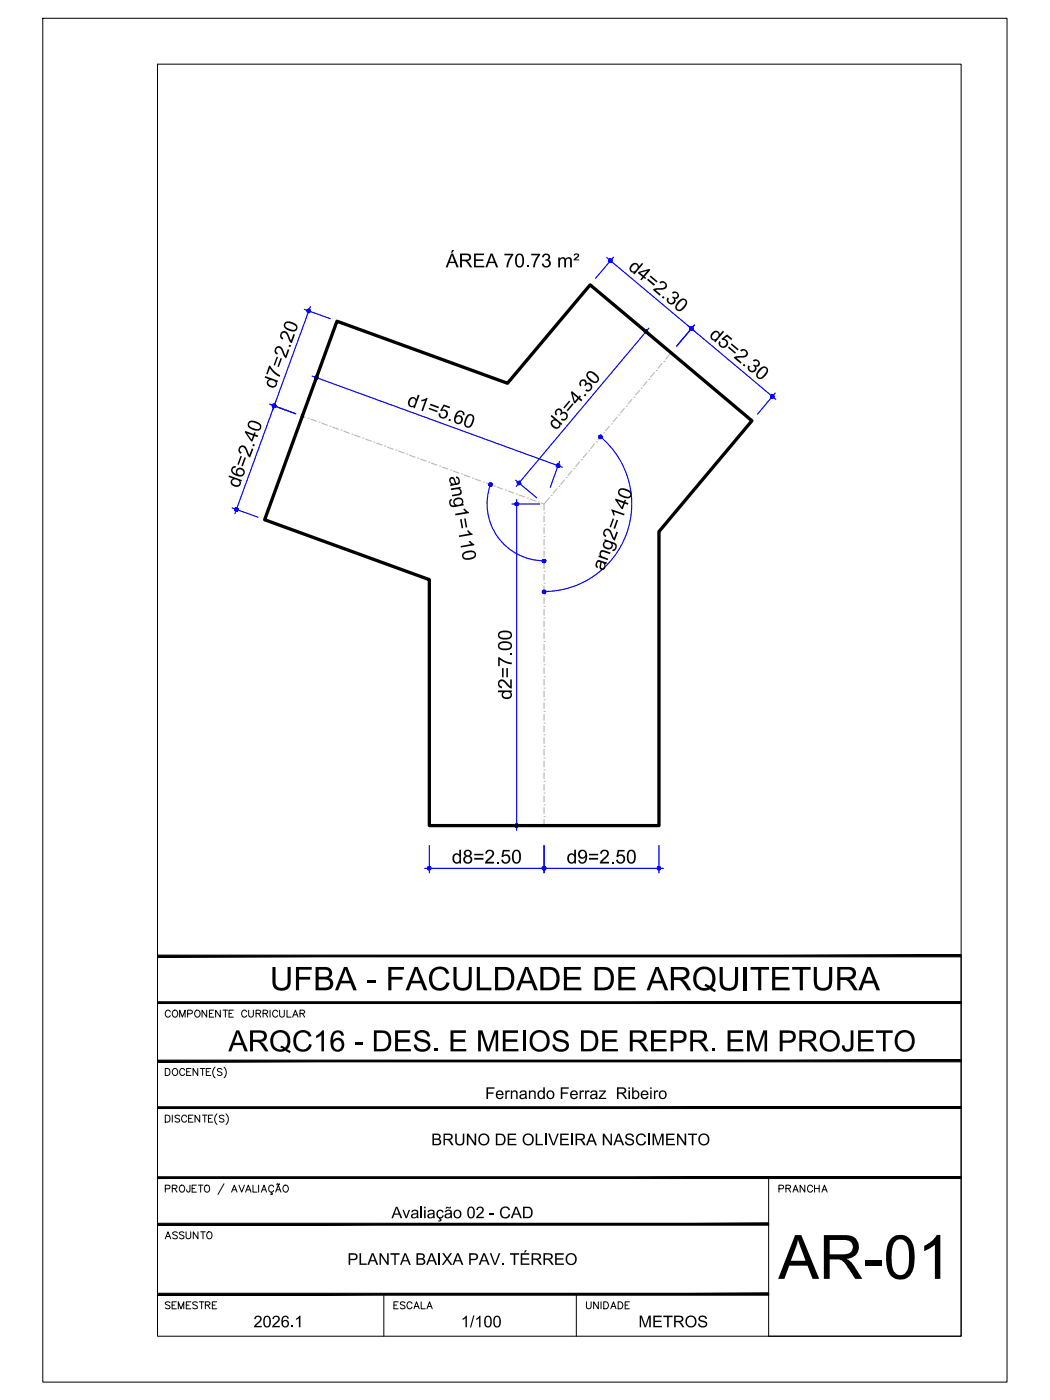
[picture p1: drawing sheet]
<svg xmlns="http://www.w3.org/2000/svg" width="229mm" height="305mm" viewBox="0 0 229 305" stroke-linecap="round" stroke-linejoin="round" font-family="sans-serif">
<!-- layer: ARQ_EIXO CINZA 04 -->
<g fill="none" stroke="#bababa" stroke-width=".25">
<path d="M144.1 79.2l-.8 .9M144.5 78.7h.1M146.1 76.8l-1.2 1.4M65.8 90.6l.7 .2M67.1 91.1h.1M67.7 91.3l1.2 .4M69.5 91.9h.1M70.1 92.1l1.1 .5M71.8 92.8h.1M72.4 93l1.3 .4M74.3 93.6h.1M74.8 93.9l1.2 .4"/>
<path d="M76.6 94.5h.1M77.2 94.7l1.2 .5M79 95.4h.1M79.6 95.6l1.2 .5M81.4 96.3h.1M82 96.5l1.2 .4M83.8 97.1h.1M84.4 97.4l1.2 .4M86.2 98h.1M86.8 98.2l1.2 .4M88.6 98.8h.1M89.2 99.1l1.1 .4"/>
<path d="M90.9 99.7h.1M91.6 99.9l1.2 .5M127.8 98.6l-.8 1M128.2 98.1h.1M129.4 96.7l-.8 1M129.8 96.2h.1M131.1 94.7l-.9 1M132.7 92.8l-.8 1M133.1 92.3h.1M134.3 90.8l-.8 1M134.7 90.3h.1M135.9 88.9l-.8 1"/>
<path d="M136.4 88.4h.1M137.6 87l-.8 .9M138 86.5h.1M139.2 85l-.8 1M139.6 84.5h.1M140.8 83.1l-.8 .9M141.3 82.6h.1M142.5 81.1l-.9 1M142.9 80.6h.1M93.3 100.6h.1M93.9 100.8l1.2 .5M95.7 101.5h.1"/>
<path d="M96.3 101.7l1.2 .4M105.9 105.2l1.2 .4M107.7 105.8h.1M108.2 106l1.2 .5M110 106.7h.1M110.7 106.9l1.1 .5M112.4 107.6h.1M113 107.8l1.2 .4M114.8 108.4h.1M115.4 108.6l1.2 .5M117.2 109.3h.1M117.8 109.5l.6 .2"/>
<path d="M118.4 119.3h.1M118.4 116.8h.1M118.4 114.3h.1M118.4 111.7h.1M118.4 112.4v1.2M118.4 114.9v1.3M118.4 117.4v1.3M118.4 120v1.2M119.6 108.4l-1.2 1.3v1.4M120 107.9h.1M121.2 106.4l-.8 1M121.7 105.9h.1"/>
<path d="M122.9 104.5l-.8 1M123.3 104h.1M124.5 102.5l-.8 1M124.9 102h.1M126.2 100.6l-.9 1M126.6 100.1h.1M118.4 139.7h.1M118.4 137.1h.1M118.4 134.6h.1M118.4 132h.1M118.4 129.5h.1M118.4 127h.1"/>
<path d="M118.4 124.4h.1M118.4 121.9h.1M118.4 122.5v1.3M118.4 125.1v1.2M118.4 127.6v1.3M118.4 130.1v1.3M118.4 132.7v1.2M118.4 135.2v1.3M118.4 137.8v1.2M118.4 160h.1M118.4 157.4h.1M118.4 154.9h.1"/>
<path d="M118.4 152.4h.1M118.4 149.8h.1M118.4 147.3h.1M118.4 144.7h.1M118.4 142.2h.1M118.4 140.3v1.3M118.4 142.8v1.3M118.4 145.4v1.2M118.4 147.9v1.3M118.4 150.5v1.2M118.4 153v1.3M118.4 155.5v1.3"/>
<path d="M118.4 158.1v1.2M118.4 177.8h.1M118.4 175.2h.1M118.4 172.7h.1M118.4 170.1h.1M118.4 167.6h.1M118.4 165.1h.1M118.4 162.5h.1M118.4 160.6v1.3M118.4 163.2v1.2M118.4 165.7v1.3M118.4 168.2v1.3"/>
<path d="M118.4 170.8v1.2M118.4 173.3v1.3M118.4 175.9v1.2M118.4 178.4v1.3"/>
</g>
<!-- layer: COTA AZUL -->
<g fill="none" stroke="#00f" stroke-width=".25">
<path d="M132.1 56.1l19.2 16.1M133.6 56l-3.9 4.6M66.3 67.4l5.6 2M67.6 66.8l-16.5 45M139.9 71.6l4.5 3.8M141.3 71.5l-28.9 34.4M149.8 70.9l19.1 16.1M151.2 70.8l-3.9 4.6M58.8 88l5.6 2.1M67.9 81.9l54.5 19.8M69.2 81.3l-2 5.6M130.7 95.1a19.1 19.1 0 0 1 5.7 21.1 19.1 19.1 0 0 1-17.9 12.6"/>
<path d="M168.8 85.6l-3.9 4.6M50.5 110.6l5.7 2M106.8 105.5a12.4 12.4 0 0 0 11.7 16.6M111.5 109.7h6M112.2 104.5l4.6 3.9M112.5 108.8v72M121.8 100.5l-2 5.6M111.5 179.7h6M92.5 189.1h51.9M93.5 184.1v5.9M118.4 184.1v5.9M143.5 184.1v5.9"/>
</g>
<g fill="#00f" stroke="#00f" stroke-width=".22">
<path d="M68.5 82.1v.2l.4-.1zM68.5 82.3l.4-.1-.3 .3zM68.6 82.5l.1 .1 .2-.4z"/>
<path d="M68.9 82.2l-.2 .4h.3zM68.9 82.2l.2 .3-.1 .1zM68.9 82.2l.2 .3 .1-.2z"/>
<path d="M68.9 82.2l.3 .1 .1-.1zM68.9 82.2l.3-.2 .1 .2zM69 81.9l-.1 .3 .3-.2z"/>
<path d="M68.8 81.9l.1 .3 .1-.3zM68.6 82l.2-.1 .1 .3zM68.6 82l-.1 .1 .4 .1z"/>
<path d="M121.5 101.4l.3 .1 .1-.2zM121.5 101.4l.3-.3 .1 .2zM121.6 101l-.1 .4 .3-.3z"/>
<path d="M121.5 101v.4l.1-.4zM121.2 101.1l.3-.1v.4zM121.2 101.1v.2l.3 .1z"/>
<path d="M121.2 101.3l-.1 .1h.4zM121.1 101.4h.4l-.3 .2zM121.2 101.6l.2 .1 .1-.3z"/>
<path d="M121.5 101.4l-.1 .3h.2zM121.5 101.4l.3 .3h-.2zM121.5 101.4l.3 .3v-.2z"/>
<path d="M112.3 109.4l.2 .3v-.3zM112.1 109.6l.2-.2 .2 .3zM112.1 109.6v.1h.4z"/>
<path d="M112.1 109.7v.2l.4-.2zM112.1 109.9l.4-.2-.2 .4zM112.5 109.7l-.2 .4h.2z"/>
<path d="M112.5 109.7v.4h.1zM112.5 109.7l.3 .2-.2 .2zM112.5 109.7l.3 .2 .1-.2z"/>
<path d="M112.5 109.7h.4l-.1-.1zM112.6 109.4l.2 .2-.3 .1zM112.5 109.4v.3l.1-.3z"/>
<path d="M112.5 179.7v.4h.1zM112.5 179.7l.3 .2-.2 .2zM112.5 179.7l.3 .2 .1-.2z"/>
<path d="M112.5 179.7h.4l-.1-.2zM112.6 179.4l.2 .1-.3 .2zM112.5 179.4v.3l.1-.3z"/>
<path d="M112.3 179.4l.2 .3v-.3zM112.1 179.5l.2-.1 .2 .3zM112.1 179.5v.2h.4z"/>
<path d="M112.1 179.7v.2l.4-.2zM112.1 179.9l.4-.2-.2 .4zM112.5 179.7l-.2 .4h.2z"/>
<path d="M113 105.2l-.3 .3h.2zM113 105.2l.1 .3h-.2zM113 105.2l.1 .3 .2-.1z"/>
<path d="M113 105.2l.3 .2 .1-.2zM113 105.2l.3-.2 .1 .2zM113.2 104.9l-.2 .3 .3-.2z"/>
<path d="M113.1 104.8l-.1 .4 .2-.3zM112.9 104.8h.2l-.1 .4zM112.7 104.9l.3 .3-.1-.4z"/>
<path d="M112.7 104.9l-.1 .2 .4 .1zM112.6 105.1l.4 .1-.4 .1zM112.6 105.3l.1 .2 .3-.3z"/>
<path d="M140.7 71.8l-.1 .4 .3-.3zM140.5 71.9l.2-.1-.1 .4zM140.3 72l.3 .2-.1-.3z"/>
<path d="M140.3 72v.2h.3zM140.3 72.2h.3l-.3 .1zM140.3 72.3l.1 .2 .2-.3z"/>
<path d="M140.6 72.2l-.2 .3 .1 .1zM140.6 72.2l.2 .4h-.3zM140.6 72.2l.2 .4 .1-.1z"/>
<path d="M140.6 72.2l.3 .3 .1-.2zM140.6 72.2l.4-.1v.2zM140.9 71.9l-.3 .3 .4-.1z"/>
<path d="M132.6 56.5l-.1 .2 .4 .1zM132.5 56.7l.4 .1-.4 .1zM132.5 56.9l.2 .1 .2-.2z"/>
<path d="M132.9 56.8l-.2 .2 .1 .1zM132.9 56.8l.1 .3h-.2zM132.9 56.8l.1 .3 .2-.1z"/>
<path d="M132.9 56.8l.3 .2 .1-.2zM132.9 56.8l.4-.2v.2zM133.1 56.5l-.2 .3 .4-.2z"/>
<path d="M133 56.4l-.1 .4 .2-.3zM132.8 56.4h.2l-.1 .4zM132.6 56.5l.3 .3-.1-.4z"/>
<path d="M150.5 71.5l.3 .3 .1-.2zM150.5 71.5l.4-.1v.2zM150.7 71.2l-.2 .3 .4-.1z"/>
<path d="M150.6 71.2l-.1 .3 .2-.3zM150.4 71.2h.2l-.1 .3zM150.2 71.3l.3 .2-.1-.3z"/>
<path d="M150.2 71.3v.2h.3zM150.2 71.5h.3l-.3 .2zM150.2 71.7l.1 .1 .2-.3z"/>
<path d="M150.5 71.5l-.2 .3 .2 .1zM150.5 71.5l.2 .4h-.2zM150.5 71.5l.2 .4 .1-.1z"/>
<path d="M150.2 71.3v.2h.3zM150.2 71.5h.3l-.3 .2zM150.2 71.7l.1 .1 .2-.3z"/>
<path d="M150.5 71.5l-.2 .3 .2 .1zM150.5 71.5l.2 .4h-.2zM150.5 71.5l.2 .4 .1-.1z"/>
<path d="M150.5 71.5l.3 .3 .1-.2zM150.5 71.5l.4-.1v.2zM150.7 71.2l-.2 .3 .4-.1z"/>
<path d="M150.6 71.2l-.1 .3 .2-.3zM150.4 71.2h.2l-.1 .3zM150.2 71.3l.3 .2-.1-.3z"/>
<path d="M168.1 86.3l.3 .3 .1-.2zM168.1 86.3l.4-.1v.2zM168.4 86l-.3 .3 .4-.1z"/>
<path d="M168.2 85.9l-.1 .4 .3-.3zM168 86l.2-.1-.1 .4zM167.9 86.1l.2 .2-.1-.3z"/>
<path d="M167.9 86.1l-.1 .2h.3zM167.8 86.3h.3l-.3 .1zM167.8 86.4l.1 .2 .2-.3z"/>
<path d="M168.1 86.3l-.2 .3 .2 .1zM168.1 86.3l.2 .4h-.2zM168.1 86.3l.2 .4 .1-.1z"/>
<path d="M59.6 88l.1 .3 .1-.3zM59.4 88.1l.2-.1 .1 .3zM59.4 88.1v.1l.3 .1z"/>
<path d="M59.4 88.2l-.1 .2 .4-.1zM59.3 88.4l.4-.1-.3 .3zM59.4 88.6l.2 .1 .1-.4z"/>
<path d="M59.7 88.3l-.1 .4h.1zM59.7 88.3l.2 .3-.2 .1zM59.7 88.3l.2 .3 .1-.1z"/>
<path d="M59.7 88.3l.3 .2 .1-.2zM59.7 88.3l.3-.2 .1 .2zM59.8 88l-.1 .3 .3-.2z"/>
<path d="M51.5 110.9l-.1 .4h.2zM51.5 110.9l.2 .3-.1 .1zM51.5 110.9l.2 .3 .1-.2z"/>
<path d="M51.5 110.9l.3 .1 .1-.2zM51.5 110.9l.3-.2 .1 .1zM51.6 110.6l-.1 .3 .3-.2z"/>
<path d="M51.4 110.5l.1 .4 .1-.3zM51.2 110.6l.2-.1 .1 .4zM51.2 110.6l-.1 .2 .4 .1z"/>
<path d="M51.1 110.8v.2l.4-.1zM51.1 111l.4-.1-.3 .3zM51.2 111.2l.2 .1 .1-.4z"/>
<path d="M59.7 88.3l-.1 .4h.1zM59.7 88.3l.2 .3-.2 .1zM59.7 88.3l.2 .3 .1-.1z"/>
<path d="M59.7 88.3l.3 .2 .1-.2zM59.7 88.3l.3-.2 .1 .2zM59.8 88l-.1 .3 .3-.2z"/>
<path d="M59.6 88l.1 .3 .1-.3zM59.4 88.1l.2-.1 .1 .3zM59.4 88.1v.1l.3 .1z"/>
<path d="M59.4 88.2l-.1 .2 .4-.1zM59.3 88.4l.4-.1-.3 .3zM59.4 88.6l.2 .1 .1-.4z"/>
<path d="M67.1 67.3l.1 .4 .2-.3zM67 67.4l.1-.1 .1 .4zM67 67.4l-.2 .2 .4 .1z"/>
<path d="M66.8 67.6v.1h.4zM66.8 67.7h.4l-.3 .2zM66.9 67.9l.2 .1 .1-.3z"/>
<path d="M67.2 67.7l-.1 .3 .2 .1zM67.2 67.7l.2 .3-.1 .1zM67.2 67.7l.2 .3 .2-.2z"/>
<path d="M67.2 67.7l.4 .1v-.2zM67.2 67.7l.3-.3 .1 .2zM67.4 67.4l-.2 .3 .3-.3z"/>
<path d="M118.4 189.1h.4v-.3zM118.7 188.7l.1 .1-.4 .3zM118.4 188.7v.4l.3-.4z"/>
<path d="M118.3 188.7l.1 .4v-.4zM118.1 188.8l.2-.1 .1 .4zM118.1 188.8v.3h.3z"/>
<path d="M118.1 189.1v.1l.3-.1zM118.1 189.2l.3-.1-.1 .3zM118.4 189.1l-.1 .3h.1z"/>
<path d="M118.4 189.1v.3h.3zM118.4 189.1l.4 .1-.1 .2zM118.4 189.1l.4 .1v-.1z"/>
<path d="M93.1 189.1v.1l.4-.1zM93.1 189.2l.4-.1-.2 .3zM93.5 189.1l-.2 .3h.2z"/>
<path d="M93.5 189.1v.3h.1zM93.5 189.1l.3 .1-.2 .2zM93.5 189.1l.3 .1v-.1z"/>
<path d="M93.5 189.1h.3v-.3zM93.6 188.7l.2 .1-.3 .3zM93.5 188.7v.4l.1-.4z"/>
<path d="M93.3 188.7l.2 .4v-.4zM93.3 188.7l.2 .4-.4-.3zM93.1 188.8v.3h.4z"/>
<path d="M143.5 189.1h.3v-.3zM143.6 188.7l.2 .1-.3 .3zM143.5 188.7v.4l.1-.4z"/>
<path d="M143.3 188.7l.2 .4v-.4zM143.3 188.7l.2 .4-.4-.3zM143.1 188.8v.3h.4z"/>
<path d="M143.1 189.1v.1l.4-.1zM143.1 189.2l.4-.1-.2 .3zM143.5 189.1l-.2 .3h.2z"/>
<path d="M143.5 189.1v.3h.1zM143.5 189.1l.3 .1-.2 .2zM143.5 189.1l.3 .1v-.1z"/>
<path d="M118.1 189.1v.1l.3-.1zM118.1 189.2l.3-.1-.1 .3zM118.4 189.1l-.1 .3h.1z"/>
<path d="M118.4 189.1v.3h.3zM118.4 189.1l.4 .1-.1 .2zM118.4 189.1l.4 .1v-.1z"/>
<path d="M118.4 189.1h.4v-.3zM118.7 188.7l.1 .1-.4 .3zM118.4 188.7v.4l.3-.4z"/>
<path d="M118.3 188.7l.1 .4v-.4zM118.1 188.8l.2-.1 .1 .4zM118.1 188.8v.3h.3z"/>
<path d="M106.7 105.2l.1 .3 .1-.3zM106.6 105.2h.1l.1 .3zM106.6 105.2l-.2 .2 .4 .1z"/>
<path d="M106.4 105.4v.2l.4-.1zM106.4 105.6l.4-.1-.3 .2zM106.5 105.7l.2 .2 .1-.4z"/>
<path d="M106.8 105.5l-.1 .4h.1zM106.8 105.5l.3 .3-.3 .1zM106.8 105.5l.3 .3v-.2z"/>
<path d="M106.8 105.5l.3 .1 .1-.1zM106.8 105.5l.3-.2 .1 .2zM106.9 105.2l-.1 .3 .3-.2z"/>
<path d="M118.4 122.1h.4v-.1zM118.7 121.8l.1 .2-.4 .1zM118.4 121.8v.3l.3-.3z"/>
<path d="M118.3 121.8l.1 .3v-.3zM118.1 122l.2-.2 .1 .3zM118.1 122v.1h.3z"/>
<path d="M118.1 122.1v.2l.3-.2zM118.1 122.3l.3-.2-.1 .4zM118.4 122.1l-.1 .4h.1z"/>
<path d="M118.4 122.1v.4h.3zM118.4 122.1l.4 .2-.1 .2zM118.4 122.1l.4 .2v-.2z"/>
<path d="M118.1 128.8v.2l.3-.2zM118.1 129l.3-.2-.1 .4zM118.4 128.8l-.1 .4h.1z"/>
<path d="M118.4 128.8v.4h.3zM118.4 128.8l.4 .2-.1 .2zM118.4 128.8l.4 .2v-.2z"/>
<path d="M118.4 128.8h.4v-.1zM118.7 128.5l.1 .2-.4 .1zM118.4 128.5v.3l.3-.3z"/>
<path d="M118.3 128.5l.1 .3v-.3zM118.1 128.7l.2-.2 .1 .3zM118.1 128.7v.1h.3z"/>
<path d="M130.4 94.9l-.1 .2h.4zM130.3 95.1h.4l-.3 .2zM130.4 95.3l.1 .1 .2-.3z"/>
<path d="M130.7 95.1l-.2 .3 .1 .1zM130.7 95.1l.2 .4h-.3zM130.7 95.1l.2 .4 .1-.1z"/>
<path d="M130.7 95.1l.3 .3 .1-.2zM130.7 95.1l.4-.1v.2zM131 94.8l-.3 .3 .4-.1z"/>
</g>
<!-- layer: 0 -->
<path d="M73.4 69.9l37.1 13.5 18-21.4 35.2 29.6-20.2 24.1v64h-50v-53.5l-35.9-13z" fill="none" stroke="#000" stroke-width=".72"/>
<!-- layer: MRG_EXTERNA -->
<path d="M9.3 4h209.9v296.9h-209.9z" fill="none" stroke="#000" stroke-width=".22"/>
<!-- layer: MRG_INTERNA -->
<path d="M34.3 14h175v276.9h-175z" fill="none" stroke="#000" stroke-width=".22"/>
<!-- layer: SIMB_01 -->
<g fill="#000" stroke="#000" stroke-width=".22">
<path d="M34.3 218.1v.4l175-.4zM34.3 218.5l175-.4v.4z"/>
<path d="M34.3 207.9v.4l175-.4zM34.3 208.3l175-.4v.4z"/>
<path d="M34.3 230.8v.4l175-.4zM34.3 231.2l175-.4v.4z"/>
<path d="M34.3 256.2v.4l175-.4zM34.3 256.6l175-.4v.4z"/>
<path d="M34.3 241v.3l175-.3zM34.3 241.3l175-.3v.3z"/>
<path d="M34.3 266.3v.4l133-.4zM34.3 266.7l133-.4v.4z"/>
<path d="M34.3 282h133v-.4zM34.3 281.6h133l-133 .4z"/>
</g>
<g fill="none" stroke="#000" stroke-width=".22">
<path d="M45 219.9v1.5l-1-1.5v1.5M46.5 219.9h-.9v1.5h.9M48 219.9v1.5l-1.1-1.5v1.5M48.6 219.9h1M49.1 219.9v1.5M50.8 219.9h-.9v1.5h.9M54.1 219.9v1.1l.5 .4h.3l.3-.4v-1.1M58.8 219.9v1.5M60.9 219.9v1.1l.4 .4 .5-.2 .1-1.3M62.5 219.9v1.5h.9M209.3 208.1v82.8h-42v-34.5M36 232.6h.5a.82 .82 0 0 1 .5 .8 .82 .82 0 0 1-.5 .7h-.5z"/>
<path d="M37.1 220.3a.56 .56 0 0 0-.7-.4 .56 .56 0 0 0-.4 .6 .63 .63 0 0 0 .2 .8 .63 .63 0 0 0 .9-.2M37.7 220.1a.72 .72 0 0 1 1 .2 .72 .72 0 0 1-.3 1.1 .72 .72 0 0 1-.9-.4 .72 .72 0 0 1 .2-.9zM37.7 232.8a.72 .72 0 0 1 1 .2 .72 .72 0 0 1-.3 1.1 .72 .72 0 0 1-.9-.4 .72 .72 0 0 1 .2-.9zM39.1 221.4v-1.5l.6 1.5 .6-1.5v1.5M40.2 233a.56 .56 0 0 0-.6-.4 .56 .56 0 0 0-.5 .6 .63 .63 0 0 0 .3 .8 .63 .63 0 0 0 .8-.2M40.6 233.3h.6M40.9 220.7l.9-.1v-.5l-.3-.2h-.6v1.5M41.6 232.6h-1v1.5h1M42.7 220a.71 .71 0 0 1 .9 .7 .71 .71 0 0 1-.9 .7l-.3-.5v-.4zM43.1 232.6v1.5l-1.1-1.5v1.5M43.6 232.6h1M44.1 232.6v1.5"/>
<path d="M44.9 233.3h.6M45.6 220.6h.5M45.9 232.6h-1v1.5h1M46.8 232.3a1.57 1.57 0 0 0 0 2.4M48.3 232.8l-.3-.2-.7 .2 .2 .4 .5 .2 .3 .3v.2l-.3 .2-.7-.2M48.8 232.3a1.57 1.57 0 0 1 0 2.4M49.9 220.6h.5M53.7 220.3a.56 .56 0 0 0-.6-.4 .56 .56 0 0 0-.5 .6 .63 .63 0 0 0 .3 .8 .63 .63 0 0 0 .8-.2M55.8 220.6h.8l.2-.4-.4-.3h-.6v1.5M56.3 220.6l.5 .8M57.3 220.6h.8l.2-.4-.4-.3h-.6v1.5M57.8 220.6l.5 .8"/>
<path d="M60.5 220.3a.56 .56 0 0 0-.7-.4 .56 .56 0 0 0-.4 .6 .63 .63 0 0 0 .2 .8 .63 .63 0 0 0 .9-.2M63.7 221.4l.6-1.5 .6 1.5M63.9 220.9h.7M65.3 220.6h.9l.1-.4-.3-.3h-.7v1.5M65.8 220.6l.5 .8M36 242.8h.5a.82 .82 0 0 1 .5 .7 .82 .82 0 0 1-.5 .8h-.5zM36 258.8l.9-.1 .1-.6-1-.1v1.5M37.5 258.7l1-.1v-.5l-1-.1v1.5M37.5 242.8v1.5M38 258.7l.5 .8M39.1 243l-.3-.2-.7 .2 .2 .4 .7 .3 .1 .2v.2l-.3 .2-.7-.2M39.2 258.2a.72 .72 0 0 1 1 .2 .72 .72 0 0 1-.3 1.1 .72 .72 0 0 1-.9-.4 .72 .72 0 0 1 .2-.9z"/>
<path d="M40.6 243.2a.56 .56 0 0 0-.6-.4 .56 .56 0 0 0-.5 .6 .63 .63 0 0 0 .3 .8 .63 .63 0 0 0 .8-.2M41.1 243.5h.6M41.4 258l-.1 1.4-.4 .1-.2-.1-.1-.4M41.8 258.7h.6M42 242.8h-.9v1.5h.9M42.8 258h-1v1.5h1M43.2 258h1M43.5 242.8v1.5l-1-1.5v1.5M43.7 258v1.5M44.1 242.8h1M44.6 242.8v1.5M44.6 258.2a.63 .63 0 0 1 .8-.1 .63 .63 0 0 1 .2 .9 .57 .57 0 0 1-.5 .6 .57 .57 0 0 1-.6-.6z"/>
<path d="M45.4 243.5h.5M46.3 242.8h-.9v1.5h.9M47.2 242.5a1.57 1.57 0 0 0 0 2.3M48.8 243l-.4-.2-.6 .2 .1 .4 .7 .3 .2 .2v.2l-.4 .2-.6-.2M48.8 257.7l-1.3 2.4M49.2 242.5a1.57 1.57 0 0 1 0 2.3M50.4 259.5l.6-1.5 .6 1.5M50.7 259h.7M52 258l.6 1.5 .6-1.5M53.5 259.5l.6-1.5 .6 1.5M53.7 259h.7M55.1 258v1.5h.9"/>
<path d="M56.3 258v1.5M56.9 259.5l.6-1.5 .5 1.5M57.1 259h.7M59.1 259.5v.3l.2 .2h-.4M59.6 258.4a.6 .6 0 0 0-.9-.3 .6 .6 0 0 0-.2 .9 .54 .54 0 0 0 .4 .5 .54 .54 0 0 0 .7-.3M60 259.5l.6-1.5 .6 1.5M60.2 259h.8M60.3 257.8l-.1 .1M60.3 257.8h.2M60.5 257.8l.1 .1M60.6 257.9h.2M60.9 257.7l-.1 .2"/>
<path d="M61.8 258.2a.72 .72 0 0 1 1 .2 .72 .72 0 0 1-.3 1.1 .72 .72 0 0 1-.9-.4 .72 .72 0 0 1 .2-.9zM83.6 281.8v9.1M125.5 281.8v9.1"/>
</g>
<text font-size="13.3" x="169.5" y="278.4">AR-01</text>
<text font-size="7.1" x="58.8" y="215.6">UFBA - FACULDADE DE ARQUITETURA</text>
<text font-size="6.4" x="49.7" y="228.9">ARQC16 - DES. E MEIOS DE REPR. EM PROJETO</text>
<g font-size="4.4">
<text x="168.3" y="260.7">PRANCHA</text>
<text x="34.9" y="270.9">ASSUNTO</text>
<text x="34.9" y="286.1">SEMESTRE</text>
<text x="84.7" y="286.1">ESCALA</text>
<text x="126.3" y="286.1">UNIDADE</text>
</g>
<g font-size="4.2">
<text x="97.1" y="58.2">ÁREA 70.73 m²</text>
<text x="136.6" y="58.5" transform="rotate(40 136.6 58.5)">d4=2.30</text>
<text x="154.2" y="73.2" transform="rotate(40 154.2 73.2)">d5=2.30</text>
<text x="59.9" y="84.8" transform="rotate(-70 59.9 84.8)">d7=2.20</text>
<text x="88.4" y="88.2" transform="rotate(20 88.4 88.2)">d1=5.60</text>
<text x="52" y="106.4" transform="rotate(-70 52 106.4)">d6=2.40</text>
<text x="97.7" y="103.8" transform="rotate(80 97.7 103.8)">ang1=110</text>
<text x="131.4" y="124.4" transform="rotate(-70 131.4 124.4)">ang2=140</text>
<text x="111.4" y="152.4" transform="rotate(-90 111.4 152.4)">d2=7.00</text>
<text x="98.3" y="188">d8=2.50</text>
<text x="123.4" y="188">d9=2.50</text>
</g>
<text font-size="4.2" fill="#00f" x="121.1" y="93.9" transform="rotate(-50 121.1 93.9)">d3=4.30</text>
<g font-size="3.5">
<text x="105.6" y="239.3">Fernando Ferraz Ribeiro</text>
<text x="93.9" y="249.3">BRUNO DE OLIVEIRA NASCIMENTO</text>
<text x="85.2" y="265.2">Avaliação 02 - CAD</text>
<text x="75.6" y="275.4">PLANTA BAIXA PAV. TÉRREO</text>
<text x="55.2" y="289">2026.1</text>
<text x="100.3" y="289">1/100</text>
<text x="139" y="289">METROS</text>
</g>
</svg>
